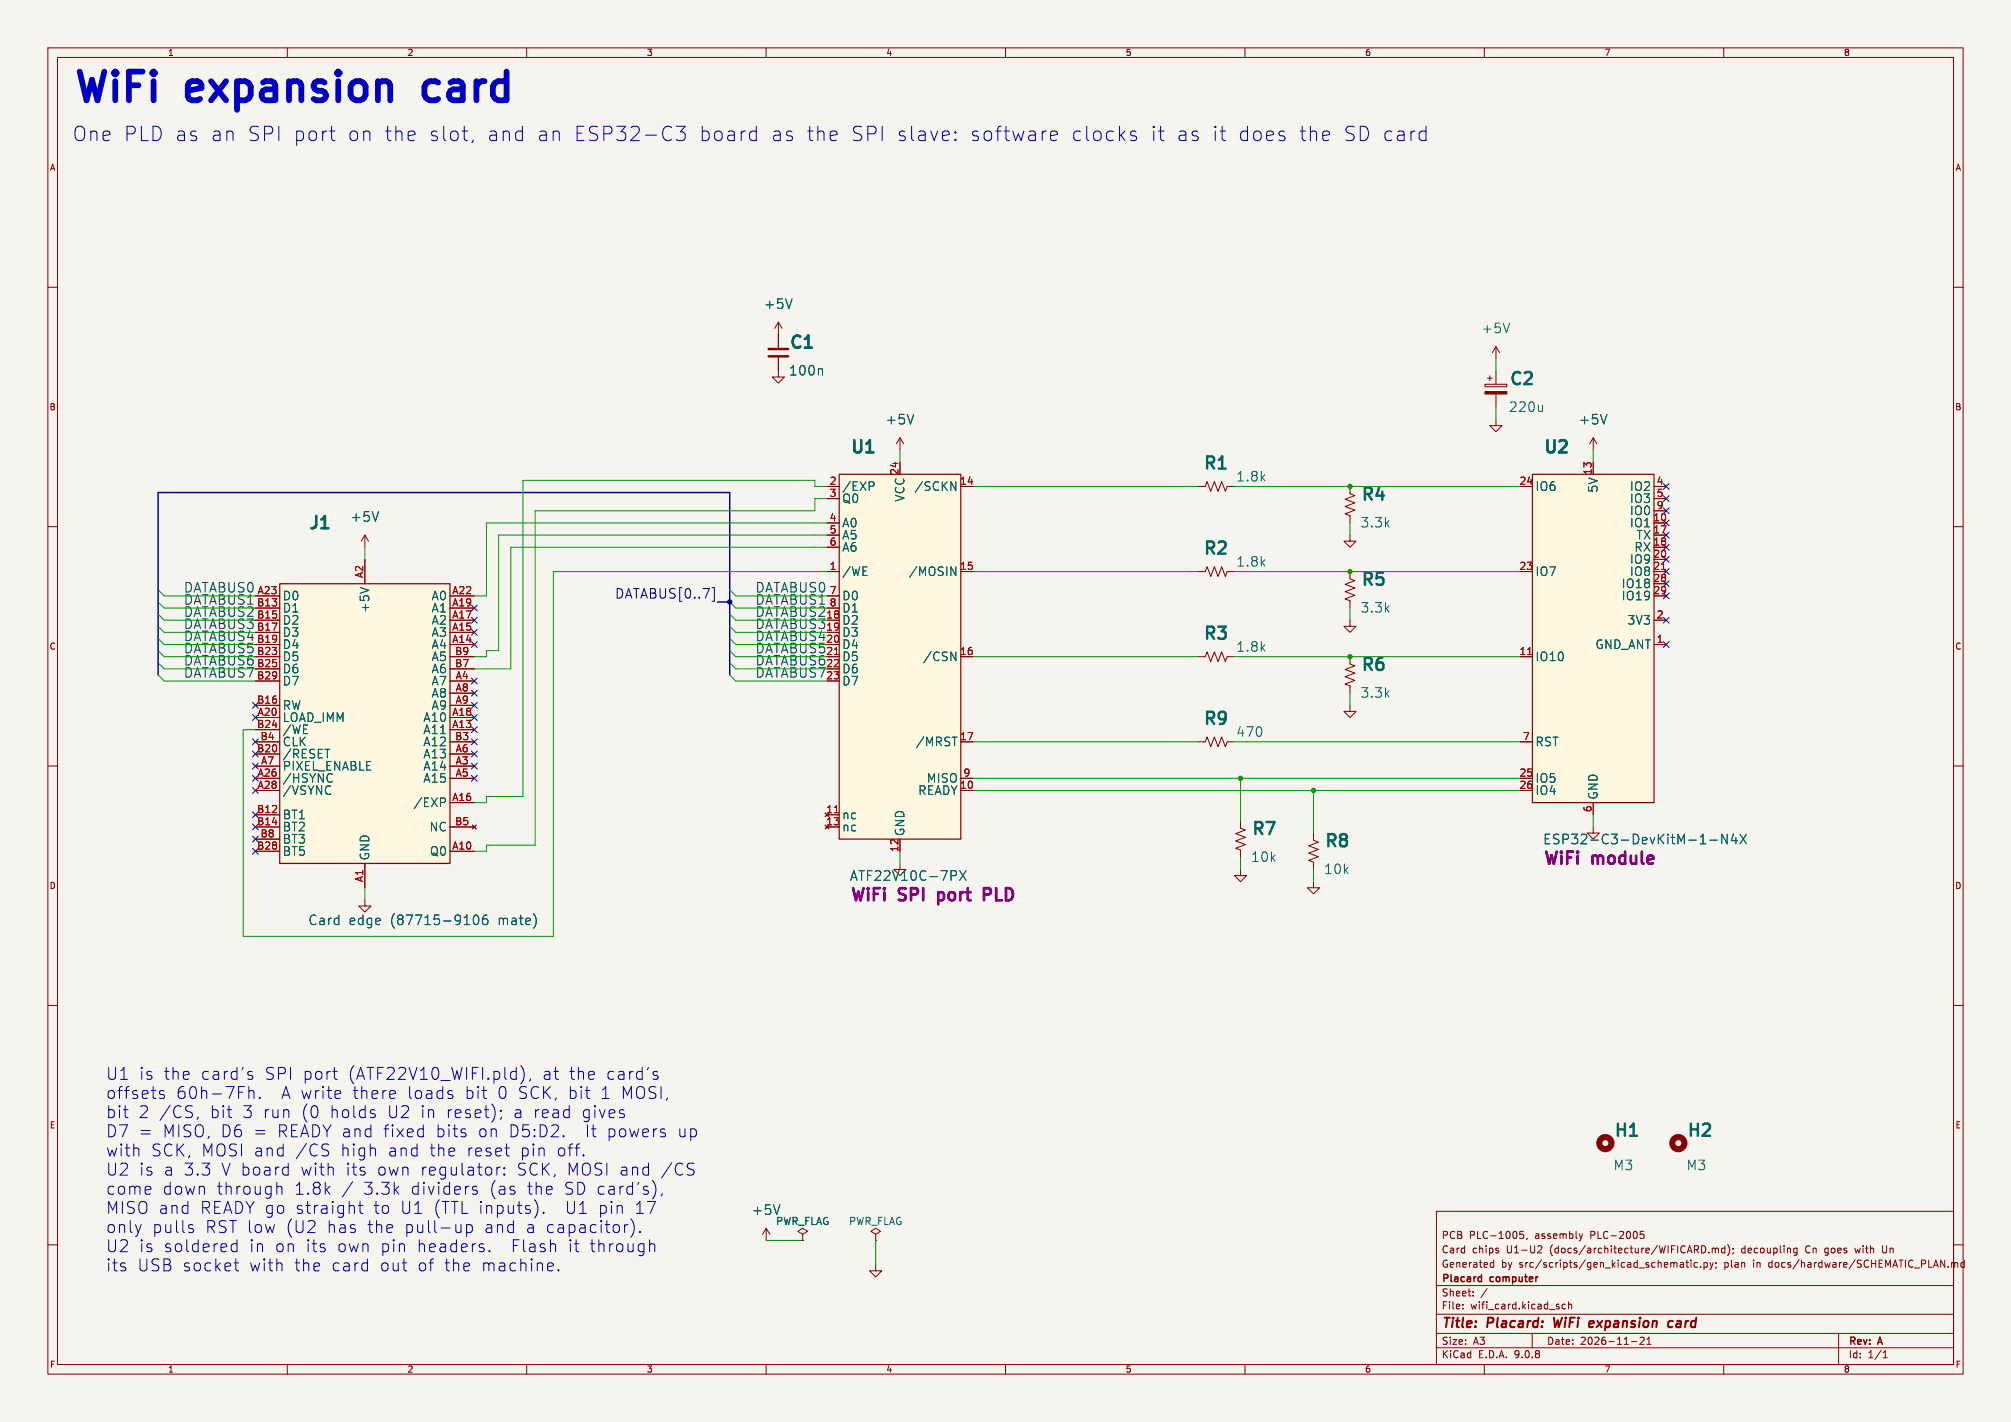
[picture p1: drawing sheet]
<svg xmlns="http://www.w3.org/2000/svg" width="420mm" height="297mm" viewBox="0 0 420 297" stroke-linecap="round" stroke-linejoin="round" font-family="sans-serif">
<path d="M0 0h420v297h-420z" fill="#f5f4ef" stroke="#f5f4ef" stroke-width=".21"/>
<g fill="none" stroke="#840000" stroke-width=".21">
<path d="M10 10h400v277h-400zM12 12h396v273h-396zM60 10v2M110 10v2M160 10v2M210 10v2M260 10v2M310 10v2M360 10v2M10 60h2M162.6 77.5v1.2h1.2l-1.2 1.3-1.3-1.3h1.3M310.6 79h1.1"/>
<path d="M311.1 78.5v1M312.4 77.5v2.8M408 60h2M188 91.4l-.8 1.3M188 91.4l.7 1.3M188 91.4v2.6M310.1 80.3h4.6v.5h-4.6zM312.4 82.3v2.8M10 110h2M76.2 111.8l-.8 1.2M76.2 111.8l.8 1.2M76.2 111.8v2.5"/>
<path d="M250.2 119.4h1.5l.4-1 .8 2 .7-2 .8 2 .7-2 .8 2 .4-1h1.5M250.2 101.6h1.5l.4-1 .8 2 .7-2 .8 2 .7-2 .8 2 .4-1h1.5M281.9 101.6v1.5l1.1 .4-2.1 .8 2.1 .7-2.1 .8 2.1 .8-2.1 .7 1 .4v1.5M281.9 119.4v1.5l1.1 .4-2.1 .7 2.1 .8-2.1 .8 2.1 .7-2.1 .8 1 .4v1.5M408 110h2M10 160h2M250.2 154.9h1.5l.4-1 .8 2.1 .7-2.1 .8 2.1 .7-2.1 .8 2.1 .4-1.1h1.5M408 160h2M76.2 188v1.2h1.3l-1.3 1.3-1.3-1.3h1.3M10 210h2M408 210h2M300 253h108v32h-108z"/>
<path d="M318.2 257.2h-.8v.7l.2-.1h.5l.1 .2v.5l-.3 .2-.5-.2M318.9 258.6l-.1 .3M329.8 257.7l.4 1M330.2 258.7l-.2 .3M330.5 257.7l-.3 1M343.3 257.2h-.7l-.1 .7 .2-.1h.5l.2 .2-.1 .5-.2 .2-.6-.2M360.8 260a1.72 1.72 0 0 1 0 2.3M10 260h2M300 278.5h108M300 274.5h108M300 268.5h108M305.5 273.2v.2"/>
<path d="M305.5 272.5v.1M307.7 270.5v.2M307.7 269.8v.1M310.6 269.1l-1.3 1.9M311.4 264.6h.5M311.4 263.8h.5M311.9 263.2v1.5M312.9 261.3v.3M320 278.5v3M321.2 260.3l.5-.1 .3 .4-.9 1.1h.9M326.9 272.5l-.4-.1-.3 .3 .2 .6h.5M327.6 272.5l.2-.1 .4 .1v.9"/>
<path d="M327.6 271.9v1.5M343.3 279.4v.5l-.9 .9h1M343.9 279.7l.5-.4v1.5M351.1 263.7h.3l.2 .2v.8M351.6 264.6l-.5 .1M351.6 264l-.5 .1M352.1 263.7h.6M352.3 263.2v1.3l.4 .2M353.2 263.2v.1M353.2 263.7v1M354.5 263.8l-.4-.1-.3 .3 .1 .6h.6M355.2 264.5v.2"/>
<path d="M355.9 263.8l.4-.1 .3 .3-.2 .6h-.5M355.9 263.7v1.5M356.9 261.5v.2M357.1 263.7l.3 1M357.4 264.7l-.3 .5M357.6 260.8l.4-.1 .2 .2M357.6 260.7v1M357.8 263.7l-.4 1M358.2 260.9l.2-.2 .4 .1 .1 .9M358.2 260.9v.8M358.4 263.8v.1M358.4 264.6l-.1 .3"/>
<path d="M360.2 260.8l-.4-.1-.3 .3 .2 .6h.5M360.2 260.2v1.5M361.9 260.8v.1M362 261.6l-.1 .3M374.7 261.5l.2 .2 .4-.1M375.3 260.8l-.4-.1-.2 .1M375.3 260.7v1.2l-.3 .3-.3-.1M384 278.5v6.5M387.4 260.7l.3 1M393.2 260.2v1.2l.2 .3M407.6 263.8l.4-.1 .2 .2M407.6 263.7v1"/>
<path d="M408 260h2M408.2 263.9l.2-.2 .4 .1 .1 .9M408.2 263.9v.8M410.2 263.8l-.4-.1-.3 .3 .2 .6h.5M410.2 263.2v1.5M60 285v2M110 285v2M160 285v2M210 285v2M260 285v2M300 281.5h108M310 285v2"/>
<path d="M340.7 280.2h1.2M343.9 280.8h.9M360 285v2M393.3 283.6h.9M393.3 282.5l.4-.4v1.5"/>
</g>
<path d="M324.5 275.2l.3 2 .5-1.4M332.3 275.9l.5 .1M332.7 277.1l-.6 .1M332.9 276.3l-1 .2M349.4 276a.66 .66 0 0 0-1 .3l-.1 .5 .2 .3h.8M350.2 276.5l-.1 .6" fill="none" stroke="#840000" stroke-width=".4"/>
<path d="M309 266.7l.4 .1M309.4 266.2v1.5M309.4 267.6l-.4 .1" fill="none" stroke="#840000" stroke-width=".3"/>
<path d="M310.1 81.8h4.6v.5h-4.6z" fill="#840000" stroke="#840000" stroke-width=".21"/>
<path d="M322.1 84.6v1.3M322.1 85.7l-.1 .1" fill="none" stroke="#006464" stroke-width=".21"/>
<g fill="none" stroke="#840000" stroke-width="1.3">
<circle cx="335.3" cy="238.8" r="1.27"/>
<circle cx="350.5" cy="238.8" r="1.27"/>
</g>
<path d="M58.4 121.9h35.6v58.4h-35.6z" fill="#fff8e1"/>
<path d="M58.4 121.9h35.6v58.4h-35.6z" fill="none" stroke="#840000" stroke-width=".25"/>
<g fill="none" stroke="#840000" stroke-width=".21">
<path d="M162.6 67.3v5.3M162.6 74.7v2.8M162.6 67.3l-.8 1.3M162.6 67.3l.7 1.3M312.4 72.4l-.7 1.3M312.4 72.4l.8 1.3M312.4 72.4v2.5M312.4 87.6v1.3h1.3l-1.3 1.3-1.3-1.3h1.3M332.7 91.4l-.7 1.3M332.7 91.4l.8 1.3M332.7 91.4v2.6M76.2 116.8v5.1"/>
<path d="M53.3 124.5h5.1M53.3 127h5.1M53.3 129.5h5.1M53.3 132.1h5.1M53.3 134.6h5.1M53.3 137.2h5.1M53.3 139.7h5.1M94 124.5h5.1M94 127h5.1M94 129.5h5.1M94 132.1h5.1M94 134.6h5.1"/>
<path d="M94 137.2h5.1M94 139.7h5.1M250.2 137.2h1.5l.4-1.1 .8 2.1 .7-2.1 .8 2.1 .7-2.1 .8 2.1 .4-1h1.5M53.3 142.2h5.1M53.3 147.3h5.1M53.3 149.9h5.1M53.3 152.4h5.1M53.3 154.9h5.1M53.3 157.5h5.1M94 142.2h5.1M94 147.3h5.1M94 149.9h5.1"/>
<path d="M94 152.4h5.1M94 154.9h5.1M94 157.5h5.1M94 144.8h5.1M53.3 160h5.1M53.3 162.6h5.1M53.3 165.1h5.1M53.3 170.2h5.1M53.3 172.7h5.1M53.3 175.3h5.1M53.3 177.8h5.1M94 160h5.1"/>
<path d="M94 162.6h5.1M94 172.7h5.1M94 177.8h5.1M94 167.6h5.1M98.7 172.3l.7 .8M99.4 172.3l-.7 .8M76.2 180.3v5.1M188 180.3v1.3h1.2l-1.2 1.3-1.3-1.3h1.3"/>
</g>
<path d="M171.7 77.1l.1 1.2M67.9 156.5h1M69.1 165.8h-.1M69.4 163.2l-.3 .2M92.7 166.7l.3 .3-.1 .4-.2 .2M96.9 193.1h1.2M99.1 191.2l.4-.1a1.25 1.25 0 0 1 0 2h-.2a1.33 1.33 0 0 1-.2-1.9zM101.7 191.1a.79 .79 0 0 0-.9 .9v.7l.1 .3 .6 .1 .3-.2 .1-.6-.2-.3-.6-.1-.3 .4M111.8 191.4l.2 .8-.2 1.1" fill="none" stroke="#006464" stroke-width=".21"/>
<path d="M160.5 72.9h4.1M160.5 74.4h4.1" fill="none" stroke="#840000" stroke-width=".51"/>
<path d="M175.3 99.1h25.4v76.2h-25.4z" fill="#fff8e1"/>
<path d="M175.3 99.1h25.4v76.2h-25.4z" fill="none" stroke="#840000" stroke-width=".25"/>
<path d="M172.7 101.6h2.6M172.7 104.1h2.6M172.7 109.2h2.6M172.7 111.8h2.6M172.7 114.3h2.6M172.7 119.4h2.6M172.7 124.5h2.6M172.7 127h2.6M172.7 137.2h2.6M172.7 170.2h2.6M200.7 162.6h2.5" fill="none" stroke="#840000" stroke-width=".21"/>
<path d="M182.2 100.6l.4 .4-.1 .4-.3 .2M198.6 100.6l1 1.8v-1.8M198.6 118.4l1 1.8v-1.8M198.6 136.2l1 1.8v-1.8M198.9 154h1M200.4 181.9l1.4 2M201.8 181.9l-1.4 2" fill="none" stroke="#006464" stroke-width=".21"/>
<path d="M174.3 136.7h.8M174.3 169.7h.8" fill="none" stroke="#a90000" stroke-width=".21"/>
<path d="M205.5 186.8h1M206.5 185.5h-1v2.5" fill="none" stroke="#840084" stroke-width=".51"/>
<path d="M320 99.1h25.4v68.5h-25.4z" fill="#fff8e1"/>
<path d="M320 99.1h25.4v68.5h-25.4z" fill="none" stroke="#840000" stroke-width=".25"/>
<g fill="none" stroke="#840000" stroke-width=".21">
<path d="M162.6 69.9v2.7M162.6 74.7v2.8M76.2 116.8v5.1M172.7 101.6h2.6M172.7 104.1h2.6M172.7 119.4h2.6M172.7 109.2h2.6M172.7 111.8h2.6M172.7 114.3h2.6M281.9 111.8v1.2h1.3l-1.3 1.3-1.2-1.3h1.2M345.4 101.6h2.6M345.4 104.1h2.6"/>
<path d="M345.4 106.7h2.6M345.4 119.4h2.6M53.3 137.2h5.1M53.3 129.5h5.1M53.3 134.6h5.1M53.3 124.5h5.1M53.3 127h5.1M53.3 132.1h5.1M53.3 139.7h5.1M94 137.2h5.1M94 129.5h5.1M94 134.6h5.1"/>
<path d="M94 124.5h5.1M94 127h5.1M94 132.1h5.1M94 139.7h5.1M172.7 137.2h2.6M172.7 124.5h2.6M172.7 127h2.6M281.9 129.5v1.3h1.3l-1.3 1.3-1.2-1.3h1.2M281.9 137.2v1.5l1.1 .4-2.1 .7 2.1 .8-2.1 .8 2.1 .7-2.1 .8 1 .4v1.5M317.5 137.2h2.5M345.4 129.5h2.6M345.4 134.6h2.6"/>
<path d="M53.3 154.9h5.1M53.3 142.2h5.1M53.3 147.3h5.1M53.3 149.9h5.1M53.3 152.4h5.1M53.3 157.5h5.1M94 154.9h5.1M94 142.2h5.1M94 147.3h5.1M94 149.9h5.1M94 152.4h5.1M94 157.5h5.1"/>
<path d="M94 144.8h5.1M281.9 147.3v1.3h1.3l-1.3 1.3-1.2-1.3h1.2M317.5 154.9h2.5M53.3 160h5.1M53.3 162.6h5.1M53.3 165.1h5.1M53.3 170.2h5.1M53.3 172.7h5.1M53.3 175.3h5.1M53.3 177.8h5.1M94 160h5.1M94 162.6h5.1"/>
<path d="M94 172.7h5.1M94 177.8h5.1M94 167.6h5.1M98.7 172.3l.7 .8M99.4 172.3l-.7 .8M172.7 170.2h2.6M200.7 162.6h2.5M259.1 171.5v1.5l1 .4-2 .7 2 .8-2 .7 2 .8-2 .8 1 .3v1.6M274.3 174v1.5l1 .4-2 .8 2 .7-2 .8 2 .7-2 .8 1 .4v1.5M332.7 172.7v1.3h1.3l-1.3 1.3-1.2-1.3h1.2M332.7 167.6v2.6M76.2 180.3v5.1"/>
<path d="M259.1 181.6v1.3h1.2l-1.2 1.3-1.3-1.3h1.3M274.3 184.2v1.2h1.3l-1.3 1.3-1.3-1.3h1.3M160 256.5l-.7 1.3M160 256.5l.8 1.3M160 256.5v2.6M167.6 257.8l1.1-.6-1.1-.7-1 .7 1 .6v1.3M167.6 259.1h.1M182.9 257.8l1-.6-1-.7-1 .7 1 .6v1.3M182.9 259.1h.1M182.9 264.2v1.2h1.2l-1.2 1.3-1.3-1.3h1.3"/>
</g>
<path d="M347 118.9h.9M174.3 136.7h.8M319.1 136.7h.8M174.3 169.7h.8" fill="none" stroke="#a90000" stroke-width=".21"/>
<g fill="none" stroke="#006464" stroke-width=".21">
<path d="M171.7 77.1l.1 1.2M182.2 100.6l.4 .4-.1 .4-.3 .2M198.6 100.6l1 1.8v-1.8M198.6 118.4l1 1.8v-1.8M198.6 136.2l1 1.8v-1.8M67.9 156.5h1M198.9 154h1M69.1 165.8h-.1M69.4 163.2l-.3 .2M92.7 166.7l.3 .3-.1 .4-.2 .2M357.1 175.5h1.5M360.7 174.2v2l-1.1-2v2"/>
<path d="M362.1 174.1l-.5 1.5h1.2M362.5 174.9v1.3M363.4 174.2l1.3 2M364.7 174.2l-1.3 2M96.9 193.1h1.2M99.1 191.2l.4-.1a1.25 1.25 0 0 1 0 2h-.2a1.33 1.33 0 0 1-.2-1.9zM101.7 191.1a.79 .79 0 0 0-.9 .9v.7l.1 .3 .6 .1 .3-.2 .1-.6-.2-.3-.6-.1-.3 .4M111.8 191.4l.2 .8-.2 1.1M200.4 181.9l1.4 2M201.8 181.9l-1.4 2"/>
</g>
<g fill="none" stroke="#000084" stroke-width=".21">
<path d="M347.4 118.8l1.2 1.2M347.4 113.7l1.2 1.2M347.4 111.2l1.2 1.2M347.4 108.6l1.2 1.2M347.4 106.1l1.2 1.2M347.4 103.5l1.2 1.2M347.4 101l1.2 1.2M347.4 116.2l1.2 1.2M348.6 118.8l-1.2 1.2M348.6 113.7l-1.2 1.2M348.6 111.2l-1.2 1.2M348.6 108.6l-1.2 1.2"/>
<path d="M348.6 106.1l-1.2 1.2M348.6 103.5l-1.2 1.2M348.6 101l-1.2 1.2M348.6 116.2l-1.2 1.2M98.5 134l1.2 1.2M98.5 131.5l1.2 1.2M98.5 126.4l1.2 1.2M98.5 128.9l1.2 1.2M99.7 134l-1.2 1.2M99.7 131.5l-1.2 1.2M99.7 126.4l-1.2 1.2M99.7 128.9l-1.2 1.2"/>
<path d="M148.7 122.7h.5v2.9h-.5M347.4 134l1.2 1.2M347.4 128.9l1.2 1.2M347.4 123.9l1.2 1.2M347.4 121.3l1.2 1.2M348.6 134l-1.2 1.2M348.6 128.9l-1.2 1.2M348.6 123.9l-1.2 1.2M348.6 121.3l-1.2 1.2M52.7 159.4l1.2 1.2M52.7 146.7l1.2 1.2M52.7 149.3l1.2 1.2"/>
<path d="M52.7 156.9l1.2 1.2M52.7 154.3l1.2 1.2M53.9 159.4l-1.2 1.2M53.9 146.7l-1.2 1.2M53.9 149.3l-1.2 1.2M53.9 156.9l-1.2 1.2M53.9 154.3l-1.2 1.2M98.5 154.3l1.2 1.2M98.5 149.3l1.2 1.2M98.5 151.8l1.2 1.2M98.5 159.4l1.2 1.2M98.5 156.9l1.2 1.2"/>
<path d="M98.5 146.7l1.2 1.2M98.5 141.6l1.2 1.2M98.5 144.2l1.2 1.2M99.7 154.3l-1.2 1.2M99.7 149.3l-1.2 1.2M99.7 151.8l-1.2 1.2M99.7 159.4l-1.2 1.2M99.7 156.9l-1.2 1.2M99.7 146.7l-1.2 1.2M99.7 141.6l-1.2 1.2M99.7 144.2l-1.2 1.2M52.7 162l1.2 1.2"/>
<path d="M52.7 164.5l1.2 1.2M52.7 177.2l1.2 1.2M52.7 174.7l1.2 1.2M52.7 172.1l1.2 1.2M52.7 169.6l1.2 1.2M53.9 162l-1.2 1.2M53.9 164.5l-1.2 1.2M53.9 177.2l-1.2 1.2M53.9 172.1l-1.2 1.2M53.9 174.7l-1.2 1.2M53.9 169.6l-1.2 1.2M98.5 162l1.2 1.2"/>
<path d="M99.7 162l-1.2 1.2"/>
</g>
<path d="M149.9 125.7h2.5M33 141v-38.1h119.4v38.1" fill="none" stroke="#000084" stroke-width=".3"/>
<g fill="none" stroke="#009600" stroke-width=".21">
<path d="M312.4 74.9v2.6M188 94v2.5M312.4 85.1v2.5M332.7 94v2.5M76.2 114.3v2.5M172.7 111.8h-68.6v24.1h-2.5v1.3h-2.5M172.7 109.2h-71.1v15.3h-2.5M172.7 114.3h-66v25.4h-7.6M172.7 101.6h-2.5v-1.3h-61v66.1h-7.6v1.2h-2.5M172.7 119.4h-57.1v76.2h-64.8v-43.2h2.5M172.7 104.1h-2.5v2.6h-58.4v69.8h-10.2v1.3h-2.5M203.2 101.6h47"/>
<path d="M203.2 119.4h47M257.8 101.6h59.7M257.8 119.4h59.7M281.9 109.2v2.6M33 125.7l1.3 1.3h19M33 135.9l1.3 1.3h19M33 123.2l1.3 1.3h19M33 138.4l1.3 1.3h19M33 133.4l1.3 1.2h19M33 130.8l1.3 1.3h19M33 128.3l1.3 1.2h19M152.4 125.7l1.3 1.3h19"/>
<path d="M152.4 135.9l1.3 1.3h19M152.4 123.2l1.3 1.3h19M152.4 138.4l1.3 1.3h19M152.4 133.4l1.3 1.2h19M152.4 130.8l1.3 1.3h19M152.4 128.3l1.3 1.2h19M203.2 137.2h47M257.8 137.2h59.7M281.9 127v2.5M33 141l1.3 1.2h19M152.4 141l1.3 1.2h19M203.2 154.9h47"/>
<path d="M260.3 154.9h57.2M281.9 144.8v2.5M188 177.8v2.5M203.2 165.1h114.3M203.2 162.6h114.3M259.1 162.6v8.9M259.1 179.1v2.5M274.3 165.1v8.9M332.7 170.2v2.5M76.2 185.4v2.6M274.3 181.6v2.6M160 259.1h7.6"/>
<path d="M182.9 259.1v5.1"/>
</g>
<g fill="none" stroke="#0000c2" stroke-width=".21">
<path d="M68.8 27.4h1.2M69.2 26.4v2.5l.2 .3 .6 .2M86.2 27.4l.3 .1 .2 .6-1.5 .3M86.5 29.2l-.3 .2M96.5 27.4h1.2M97 28.9l.1 .3 .6 .2M98.8 29.2l-.3 .6M108.2 27.4l.9 .1M109.1 29.2l-.9 .2M109.1 26.4v3M116.4 27.4l.4 .4v1.6M139 26.5a1.05 1.05 0 0 1 1.2 .2"/>
<path d="M140.2 29.1a1.05 1.05 0 0 1-1.2 .1M141.2 29.1l.5 .3h.8l.5-.3M141.2 26.4h1.9l-1 1.1h.4l.5 .3M158 27.5l-.9-.1-.6 .5v.9l.3 .4 .3 .2 .9-.2M173.4 28.9l.4 .5h.6M174.4 27.4h-.6l-.4 .4M174.8 28.1l-1.4 .3M196.8 27.8l.4-.4h.6l.4 .4v.3l-1.4 .3M196.8 28.9l.4 .5 .9-.2M217.7 27.4v2M218.5 27.4a.77 .77 0 0 0-.8 .5M219.8 27.4l-.4 .4v1.1l.4 .5"/>
<path d="M220.8 28.1l-1.4 .3M234.1 28.2l.9 1.2M235 27.4l-1.2 1.1M237.2 27.5l-.7-.1-.4 .4 .1 .4 1 .3 .2 .3-.2 .4-.2 .2-.9-.2M241 26.4v.3M241 27.4v2M241 26.4l-.2 .1 .2 .2M241 26.4l.1 .1-.1 .2M253.8 26.4v.3M253.8 27.4v2M253.8 26.4l-.1 .1 .1 .2M253.8 26.4l.2 .1-.2 .2"/>
<path d="M265.5 27.4l.3 .1 .2 .6-1.5 .3M265.8 29.2l-.3 .2M294.7 27.4v2M295.5 27.4a.77 .77 0 0 0-.8 .5M297.8 27.5l-.8-.1-.6 .5v.9l.3 .4 .3 .2 .8-.2M297.8 26.4v3M33.3 228.2l.1 .3 .8 .2 .2 .3-.2 .3-.2 .1-.7-.1M34.2 227.9l-.6-.1-.3 .3M41.4 233.3l-.3 .5M47.5 231.8h.9M48.2 233.4h.2M51.9 224.5l.8 .2 .1 .4-.3 .3-.8-.1"/>
<path d="M51.9 223.9l.2-.1 .6 .1M52 228a.62 .62 0 0 1 1.1 .1v1.3M52 226.9v2.5M54.2 229.2l.2 .1-.2 .1M54.2 229.2l-.1 .1 .1 .1M54.2 229.2v.2M68.3 238.9l.3 .2M69.5 223.8h.9M70 225.3l.4 .1M70.8 227.8l.2 .1 .1 .5-1.1 .2M71 229.3l-.2 .1M77.7 231.8l.6 .1"/>
<path d="M77.7 232.6l.6 .1 .1 .4-.3 .3h-.5M78.1 239.8l.3 .3v1.3M82.2 227.8l.3 .1 .1 .5-1.2 .2M82.5 229.3l-.3 .1M87.7 235.8l.7 .1M88.4 234.9v2.5M88.4 237.3l-.7 .1M93.9 228.6l.6 .1 .1 .4-.4 .3h-.4M93.9 227.8l.6 .1M96.6 236.6l.6 .1 .1 .4-.3 .3h-.5M96.6 235.8l.6 .1M100.7 227.8h.9"/>
<path d="M101.4 229.4h.2M103.3 231.7l.1 .5-.1 1.1M104.6 231.9l.1 .1-.1 .1M104.6 231.9l-.1 .1 .1 .1M104.6 231.9v.2M104.7 233.3l-.2 .5M105.4 239.8h1M105.8 238.9v2.2l.1 .2 .5 .1M108.8 222.6a2.9 2.9 0 0 1 .1 3.7M110.8 225.3l-.2 .5M117.7 237.2l.1 .1-.1 .1M117.7 237.2l-.1 .1 .1 .1"/>
<path d="M117.7 237.2v.2M118.2 231.8l.7 .1M118.9 233.3l-.7 .1M118.9 230.9v2.5M122.2 227.8h1M122.7 229.3l.5 .1M129.7 231.8l.6 .1M129.7 232.6l.6 .1 .1 .4-.3 .3h-.5M137.3 223.9l-.6-.1-.3 .3 .1 .4 .8 .2 .2 .3-.2 .3-.2 .1-.7-.1M138.1 236.5l.8 .2 .1 .3-.1 .3-.7 .1M138.1 235.9l.2-.1 .6 .1M39.7 256.6l.6 .1 .1 .4-.3 .3h-.5"/>
<path d="M39.7 255.8l.6 .1M49.5 258.9v2.5M49.5 259.9l-.7-.1-.5 .4M57.8 246.9v2.5M57.8 248a.62 .62 0 0 1 1.1 .1v1.3M59.5 243.8l.7 .1M60.2 242.9v2.5M60.2 245.3l-.7 .1M68.2 240.2a.61 .61 0 0 1 .5 .6 .61 .61 0 0 1-.5 .6M69.5 243.9l.1 1.5M73.6 246.8l-2.1 3.2M73.9 251.9l.1 1.5"/>
<path d="M74.8 251.8h1M75.2 250.9v2.2l.1 .2 .5 .1M82.6 248.5l.7 .9M83.3 247.8l-1 .9M96.3 257.2a.68 .68 0 0 1-1 .1M96.3 255.8v1.6M97.5 255.9l.7-.1 .4 .4v.8l-.2 .3-.2 .1-.7-.1M97.5 255.8v2.5M99.6 247.9l-.6-.1-.4 .3 .2 .4 .8 .2 .1 .3-.1 .3-.2 .1-.8-.1M100.8 259.8l.2 .1M103.8 243.8v1.6M104.5 243.8a.64 .64 0 0 0-.7 .4"/>
<path d="M105.3 245.2l.1 .1-.1 .1M105.3 245.2l-.1 .1 .1 .1M105.3 243.9v.2M105.3 245.2v.2M105.3 243.9l.1 .1-.1 .1M105.3 243.9l-.1 .1 .1 .1M111.7 250.7a2.94 2.94 0 0 1 0 3.6M113.5 253.2l.1 .1-.1 .1M113.5 253.2l-.1 .1 .1 .1M113.5 253.2v.2M115.3 259.8h.4l.3 .3v1.3M120 259.8h.9"/>
<path d="M121.9 241.2l.1 .1-.1 .1M121.9 241.2l-.2 .1 .2 .1M121.9 241.2v.2M129.8 251.9l.2 1.5M131.1 255.8a.64 .64 0 0 0-.7 .4M131.9 254.7a2.94 2.94 0 0 1 0 3.6M133.6 257.2l.2 .1-.2 .1M133.6 257.2l-.1 .1 .1 .1M133.6 257.2v.2M135.2 250.9h1.7l-1.1 2.5M135.7 258.9v2.5M136.4 246.7a2.94 2.94 0 0 1 0 3.6"/>
<path d="M138.3 249.3l-.2 .5M144 244.1a.91 .91 0 0 1 1 .6 .64 .64 0 0 1-.5 .7h-.6M144 242.9l1 .2M48.3 261l.5 .4 .7-.1M48.9 263.8h.9M49.2 262.9v2.2l.2 .2 .4 .1M76.5 263.8l.2 .1M76.7 262.9v2.5M76.7 265.3l-.2 .1M84 263.8h1M84.7 265.4h.3M100.8 260.6l.3 .4-.1 .3-.2 .1"/>
<path d="M102.2 261.2l.1 .1-.1 .1M102.2 261.2l-.1 .1 .1 .1M102.2 261.2v.2M114.7 263.8l.7 .1 .2 .5-1.2 .2M115.4 265.3l-.7 .1M116.6 265.2l.1 .1-.1 .1M116.6 265.2l-.1 .1 .1 .1M116.6 265.2v.2M120.7 261.4h.2M135.7 260a.62 .62 0 0 1 1 .1v1.3"/>
</g>
<path d="M88.9 17.5l-.3 .6v1.7l.3 .6" fill="none" stroke="#0000c2" stroke-width="1.2"/>
<path d="M205.5 186.8h1M206.5 185.5h-1v2.5" fill="none" stroke="#840084" stroke-width=".51"/>
<circle cx="152.4" cy="125.7" r=".46" fill="#000084" stroke="#000084" stroke-width=".21"/>
<g fill="#009600" stroke="#009600" stroke-width=".21">
<circle cx="259.1" cy="162.6" r=".46"/>
<circle cx="281.9" cy="101.6" r=".46"/>
<circle cx="281.9" cy="119.4" r=".46"/>
<circle cx="281.9" cy="137.2" r=".46"/>
<circle cx="274.3" cy="165.1" r=".46"/>
</g>
<g font-size="8.4" fill="#0000c2">
<text x="15" y="21.8">WiFi</text>
<text x="39.7" y="21.8">expansion</text>
<text x="91.5" y="21.8">card</text>
</g>
<g font-size="4.2" fill="#0000c2">
<text x="15" y="29.8">One PLD as an</text>
<text x="51" y="29.8">SPI port</text>
<text x="71.6" y="29.8">on</text>
<text x="79.1" y="29.8">the</text>
<text x="88.3" y="29.8">slot,</text>
<text x="100.3" y="29.8">and</text>
<text x="110.6" y="29.8">an</text>
<text x="118.1" y="29.8">ESP32-C3</text>
<text x="144.1" y="29.8">board</text>
<text x="159" y="29.8">as the</text>
<text x="175.4" y="29.8">SPI slave:</text>
<text x="200" y="29.8">software</text>
<text x="221" y="29.8">clocks</text>
<text x="242.7" y="29.8">as it</text>
<text x="255.3" y="29.8">does</text>
<text x="267.9" y="29.8">the</text>
<text x="277" y="29.8">SD card</text>
</g>
<g font-size="3.5" fill="#006464">
<text x="164.6" y="73.5">C1</text>
<text x="314.9" y="81.1">C2</text>
<text x="177.3" y="95.4">U1</text>
<text x="322.1" y="95.4">U2</text>
<text x="251" y="98.7">R1</text>
<text x="283.9" y="105.3">R4</text>
<text x="64.2" y="111.2">J1</text>
<text x="251" y="116.5">R2</text>
<text x="283.9" y="123">R5</text>
<text x="251" y="134.3">R3</text>
<text x="283.9" y="140.8">R6</text>
<text x="251" y="152.1">R9</text>
<text x="261.1" y="175.1">R7</text>
<text x="276.3" y="177.6">R8</text>
<text x="336.8" y="238.1">H1</text>
<text x="352" y="238.1">H2</text>
</g>
<g font-size="3.5" fill="#840084">
<text x="322.1" y="181.3">WiFi</text>
<text x="332.5" y="181.3">module</text>
<text x="177.3" y="188.9">WiFi</text>
<text x="187.7" y="188.9">SPI</text>
<text x="196.9" y="188.9">port</text>
<text x="207.4" y="188.9">PLD</text>
</g>
<g font-size="3.5" fill="#0000c2">
<text x="22" y="225.8">U1 is</text>
<text x="33.9" y="225.8">the</text>
<text x="41.6" y="225.8">card's</text>
<text x="54.9" y="225.8">SPI port</text>
<text x="72.2" y="225.8">(ATF22V10_WIFI.pld),</text>
<text x="112.8" y="225.8">at</text>
<text x="118.3" y="225.8">the</text>
<text x="126" y="225.8">card's</text>
<text x="22" y="233.7">bit</text>
<text x="22" y="229.7">offsets</text>
<text x="28.7" y="233.7">2 /CS,</text>
<text x="36.6" y="229.7">60h-7Fh.</text>
<text x="43.5" y="233.7">bit</text>
<text x="50.3" y="233.7">3 run</text>
<text x="58.4" y="229.7">A write</text>
<text x="62.5" y="233.7">(0</text>
<text x="68.4" y="233.7">holds</text>
<text x="73.2" y="229.7">there</text>
<text x="80.3" y="233.7">U2 in</text>
<text x="84.6" y="229.7">loads</text>
<text x="92.5" y="233.7">reset);</text>
<text x="96.6" y="229.7">bit</text>
<text x="103.3" y="229.7">0 SCK, bit</text>
<text x="106.5" y="233.7">a read</text>
<text x="120.7" y="233.7">gives</text>
<text x="124.7" y="229.7">1 MOSI,</text>
<text x="22" y="237.7">D7 =</text>
<text x="33.7" y="237.7">MISO, D6 =</text>
<text x="57.5" y="237.7">READY and</text>
<text x="79.6" y="237.7">fixed</text>
<text x="90.5" y="237.7">bits</text>
<text x="99.2" y="237.7">on</text>
<text x="105.6" y="237.7">D5:D2.</text>
<text x="121.5" y="237.7">It</text>
<text x="126" y="237.7">powers</text>
<text x="140.7" y="237.7">up</text>
<text x="22" y="241.7">with</text>
<text x="22" y="245.7">U2 is</text>
<text x="31.4" y="241.7">SCK, MOSI and</text>
<text x="33.9" y="245.7">a 3.3</text>
<text x="45.9" y="245.7">V board</text>
<text x="61.4" y="241.7">/CS</text>
<text x="62.3" y="245.7">with</text>
<text x="70.7" y="241.7">high</text>
<text x="71.7" y="245.7">its</text>
<text x="78.2" y="245.7">own</text>
<text x="80.6" y="241.7">and</text>
<text x="87.2" y="245.7">regulator:</text>
<text x="89.2" y="241.7">the</text>
<text x="96.9" y="241.7">reset</text>
<text x="107.3" y="245.7">SCK, MOSI and</text>
<text x="108" y="241.7">pin</text>
<text x="115.6" y="241.7">off.</text>
<text x="137.3" y="245.7">/CS</text>
<text x="22" y="249.8">come</text>
<text x="33.7" y="249.8">down</text>
<text x="45" y="249.8">through</text>
<text x="61.2" y="249.8">1.8k</text>
<text x="75.5" y="249.8">3.3k</text>
<text x="85.3" y="249.8">dividers</text>
<text x="101.7" y="249.8">(as</text>
<text x="109.5" y="249.8">the</text>
<text x="117.2" y="249.8">SD card's),</text>
<text x="22" y="253.7">MISO and</text>
<text x="22" y="257.7">only</text>
<text x="31.6" y="257.7">pulls</text>
<text x="41.6" y="253.7">READY go</text>
<text x="42.6" y="257.7">RST low</text>
<text x="59.3" y="257.7">(U2</text>
<text x="61.4" y="253.7">straight</text>
<text x="67.9" y="257.7">has</text>
<text x="76.3" y="257.7">the</text>
<text x="77.6" y="253.7">to</text>
<text x="83.2" y="253.7">U1 (TTL inputs).</text>
<text x="84" y="257.7">pull-up</text>
<text x="100.6" y="257.7">and</text>
<text x="109.2" y="257.7">a capacitor).</text>
<text x="117.4" y="253.7">U1 pin</text>
<text x="131.8" y="253.7">17</text>
<text x="22" y="261.7">U2 is</text>
<text x="33.9" y="261.7">soldered</text>
<text x="51.8" y="261.7">in</text>
<text x="57.1" y="261.7">on</text>
<text x="63.5" y="261.7">its</text>
<text x="70" y="261.7">own</text>
<text x="79" y="261.7">pin</text>
<text x="86.5" y="261.7">headers.</text>
<text x="106.1" y="261.7">Flash</text>
<text x="118" y="261.7">it</text>
<text x="122.4" y="261.7">through</text>
<text x="22" y="265.7">its</text>
<text x="28.5" y="265.7">USB socket</text>
<text x="51.8" y="265.7">with</text>
<text x="61.1" y="265.7">the</text>
<text x="68.8" y="265.7">card</text>
<text x="78.9" y="265.7">out</text>
<text x="86.7" y="265.7">of</text>
<text x="92.3" y="265.7">the</text>
<text x="99.9" y="265.7">machine.</text>
</g>
<g font-size="2.8" fill="#006464">
<text x="159.5" y="64.7">+5V</text>
<text x="309.3" y="69.8">+5V</text>
<text x="164.7" y="78.6">100n</text>
<text x="184.9" y="88.9">+5V</text>
<text x="315.1" y="86.2">220u</text>
<text x="329.7" y="88.9">+5V</text>
<text x="258.1" y="100.8">1.8k</text>
<text x="73.1" y="109.2">+5V</text>
<text x="284.1" y="110.4">3.3k</text>
<text x="258.1" y="118.5">1.8k</text>
<text x="284.1" y="128.2">3.3k</text>
<text x="258.1" y="136.3">1.8k</text>
<text x="284.1" y="145.9">3.3k</text>
<text x="322.2" y="176.5">ESP32-C3-DevKitM-1-N4X</text>
<text x="177.4" y="184.2">ATF22V10C-7PX</text>
<text x="261.2" y="180.2">10k</text>
<text x="276.5" y="182.8">10k</text>
<text x="64.3" y="193.4">Card</text>
<text x="72.8" y="193.4">edge</text>
<text x="81.4" y="193.4">(87715-9106</text>
<text x="103.9" y="193.4">mate)</text>
<text x="336.9" y="244.6">M3</text>
<text x="352.2" y="244.6">M3</text>
<text x="156.9" y="254">+5V</text>
</g>
<g font-size="2.8" fill="#0f0f0f">
<text x="38.4" y="123.9">DATABUS0</text>
<text x="157.8" y="123.9">DATABUS0</text>
<text x="38.4" y="126.4">DATABUS1</text>
<text x="38.4" y="129">DATABUS2</text>
<text x="38.4" y="131.5">DATABUS3</text>
<text x="157.8" y="126.4">DATABUS1</text>
<text x="157.8" y="131.5">DATABUS3</text>
<text x="157.8" y="129">DATABUS2</text>
<text x="38.4" y="134.1">DATABUS4</text>
<text x="38.4" y="136.6">DATABUS5</text>
<text x="157.8" y="136.6">DATABUS5</text>
<text x="157.8" y="134.1">DATABUS4</text>
<text x="38.4" y="139.2">DATABUS6</text>
<text x="38.4" y="141.7">DATABUS7</text>
<text x="157.8" y="141.7">DATABUS7</text>
<text x="157.8" y="139.2">DATABUS6</text>
</g>
<text font-size="2.8" fill="#000084" x="128.5" y="125.2">DATABUS[0..7]</text>
<text font-size="2.8" fill="#009600" x="258.1" y="154.1">470</text>
<g font-size="2.8" fill="#840000">
<text x="301" y="277.9">Title:</text>
<text x="310.6" y="277.9">Placard:</text>
<text x="325.4" y="277.9">WiFi</text>
<text x="333.6" y="277.9">expansion</text>
<text x="350.9" y="277.9">card</text>
</g>
<g font-size="2.5" fill="#006464">
<text x="175.8" y="102.7">/EXP</text>
<text x="175.8" y="105.3">Q0</text>
<text x="189.1" y="104.8" transform="rotate(-90 189.1 104.8)">VCC</text>
<text x="191" y="102.7">/SCKN</text>
<text x="320.5" y="102.7">IO6</text>
<text x="333.9" y="102.9" transform="rotate(-90 333.9 102.9)">5V</text>
<text x="340.4" y="102.7">IO2</text>
<text x="340.4" y="105.3">IO3</text>
<text x="340.4" y="107.8">IO0</text>
<text x="175.8" y="110.3">A0</text>
<text x="175.8" y="112.9">A5</text>
<text x="340.4" y="110.3">IO1</text>
<text x="341.7" y="112.9">TX</text>
<text x="175.8" y="115.4">A6</text>
<text x="340.4" y="118">IO9</text>
<text x="341.3" y="115.4">RX</text>
<text x="58.9" y="125.6">D0</text>
<text x="90.1" y="125.6">A0</text>
<text x="175.8" y="120.5">/WE</text>
<text x="175.8" y="125.6">D0</text>
<text x="189.8" y="120.5">/MOSIN</text>
<text x="320.5" y="120.5">IO7</text>
<text x="338.7" y="123">IO18</text>
<text x="338.7" y="125.6">IO19</text>
<text x="340.4" y="120.5">IO8</text>
<text x="58.9" y="128.1">D1</text>
<text x="58.9" y="130.7">D2</text>
<text x="77.3" y="128" transform="rotate(-90 77.3 128)">+5V</text>
<text x="90.1" y="128.1">A1</text>
<text x="90.1" y="130.7">A2</text>
<text x="175.8" y="128.1">D1</text>
<text x="175.8" y="130.7">D2</text>
<text x="339.9" y="130.7">3V3</text>
<text x="58.9" y="133.2">D3</text>
<text x="58.9" y="135.7">D4</text>
<text x="90.1" y="133.2">A3</text>
<text x="90.1" y="135.7">A4</text>
<text x="175.8" y="133.2">D3</text>
<text x="175.8" y="135.7">D4</text>
<text x="333.2" y="135.7">GND_ANT</text>
<text x="58.9" y="138.3">D5</text>
<text x="58.9" y="140.8">D6</text>
<text x="58.9" y="143.4">D7</text>
<text x="90.1" y="138.3">A5</text>
<text x="90.1" y="140.8">A6</text>
<text x="90.1" y="143.4">A7</text>
<text x="175.8" y="138.3">D5</text>
<text x="175.8" y="140.8">D6</text>
<text x="175.8" y="143.4">D7</text>
<text x="192.8" y="138.3">/CSN</text>
<text x="320.5" y="138.3">IO10</text>
<text x="58.9" y="148.4">RW</text>
<text x="90.1" y="145.9">A8</text>
<text x="90.1" y="148.4">A9</text>
<text x="58.9" y="151">LOAD_IMM</text>
<text x="58.9" y="153.5">/WE</text>
<text x="88.4" y="151">A10</text>
<text x="88.4" y="153.5">A11</text>
<text x="58.9" y="156.1">CLK</text>
<text x="58.9" y="158.6">/RESET</text>
<text x="58.9" y="161.1">PIXEL_ENABLE</text>
<text x="88.4" y="156.1">A12</text>
<text x="88.4" y="158.6">A13</text>
<text x="88.4" y="161.1">A14</text>
<text x="191.2" y="156.1">/MRST</text>
<text x="320.5" y="156.1">RST</text>
<text x="58.9" y="163.7">/HSYNC</text>
<text x="58.9" y="166.2">/VSYNC</text>
<text x="88.4" y="163.7">A15</text>
<text x="191.7" y="166.2">READY</text>
<text x="193.5" y="163.7">MISO</text>
<text x="320.5" y="163.7">IO5</text>
<text x="320.5" y="166.2">IO4</text>
<text x="333.9" y="167.1" transform="rotate(-90 333.9 167.1)">GND</text>
<text x="58.9" y="171.3">BT1</text>
<text x="58.9" y="173.8">BT2</text>
<text x="86.3" y="168.8">/EXP</text>
<text x="89.7" y="173.8">NC</text>
<text x="175.8" y="171.3">nc</text>
<text x="175.8" y="173.8">nc</text>
<text x="58.9" y="176.4">BT3</text>
<text x="58.9" y="178.9">BT5</text>
<text x="77.3" y="179.8" transform="rotate(-90 77.3 179.8)">GND</text>
<text x="89.8" y="178.9">Q0</text>
<text x="189.1" y="174.8" transform="rotate(-90 189.1 174.8)">GND</text>
</g>
<g font-size="2.1" fill="#a90000">
<text x="173.2" y="101.3">2</text>
<text x="187.7" y="99.3" transform="rotate(-90 187.7 99.3)">24</text>
<text x="200.4" y="101.3">14</text>
<text x="317.3" y="101.3">24</text>
<text x="332.5" y="99.3" transform="rotate(-90 332.5 99.3)">13</text>
<text x="345.9" y="101.3">4</text>
<text x="173.2" y="103.9">3</text>
<text x="345.9" y="103.9">5</text>
<text x="345.9" y="106.4">9</text>
<text x="173.2" y="109">4</text>
<text x="173.2" y="111.5">5</text>
<text x="345.2" y="109">10</text>
<text x="345.2" y="111.5">17</text>
<text x="173.2" y="114">6</text>
<text x="173.2" y="119.1">1</text>
<text x="200.4" y="119.1">15</text>
<text x="317.3" y="119.1">23</text>
<text x="345.2" y="114">18</text>
<text x="345.2" y="116.6">20</text>
<text x="345.2" y="119.1">21</text>
<text x="53.7" y="124.2">A23</text>
<text x="75.9" y="120.8" transform="rotate(-90 75.9 120.8)">A2</text>
<text x="94.4" y="124.2">A22</text>
<text x="173.2" y="124.2">7</text>
<text x="345.2" y="121.7">28</text>
<text x="345.2" y="124.2">29</text>
<text x="53.6" y="126.7">B13</text>
<text x="53.6" y="129.3">B15</text>
<text x="53.6" y="131.8">B17</text>
<text x="94.4" y="126.7">A19</text>
<text x="94.4" y="129.3">A17</text>
<text x="94.4" y="131.8">A15</text>
<text x="172.5" y="129.3">18</text>
<text x="172.5" y="131.8">19</text>
<text x="173.2" y="126.7">8</text>
<text x="345.9" y="129.3">2</text>
<text x="53.6" y="134.4">B19</text>
<text x="53.6" y="136.9">B23</text>
<text x="94.4" y="134.4">A14</text>
<text x="95" y="136.9">B9</text>
<text x="172.5" y="134.4">20</text>
<text x="172.5" y="136.9">21</text>
<text x="200.4" y="136.9">16</text>
<text x="317.3" y="136.9">11</text>
<text x="345.9" y="134.4">1</text>
<text x="53.6" y="139.4">B25</text>
<text x="53.6" y="142">B29</text>
<text x="95" y="139.4">B7</text>
<text x="95.1" y="142">A4</text>
<text x="172.5" y="139.4">22</text>
<text x="172.5" y="142">23</text>
<text x="53.6" y="147.1">B16</text>
<text x="53.7" y="149.6">A20</text>
<text x="94.4" y="149.6">A18</text>
<text x="95.1" y="144.5">A8</text>
<text x="95.1" y="147.1">A9</text>
<text x="53.6" y="152.1">B24</text>
<text x="54.3" y="154.7">B4</text>
<text x="94.4" y="152.1">A13</text>
<text x="95" y="154.7">B3</text>
<text x="200.4" y="154.7">17</text>
<text x="318" y="154.7">7</text>
<text x="53.6" y="157.2">B20</text>
<text x="54.4" y="159.8">A7</text>
<text x="95.1" y="157.2">A6</text>
<text x="95.1" y="159.8">A3</text>
<text x="53.7" y="162.3">A26</text>
<text x="53.7" y="164.8">A28</text>
<text x="94.4" y="167.4">A16</text>
<text x="95.1" y="162.3">A5</text>
<text x="200.4" y="164.8">10</text>
<text x="201.1" y="162.3">9</text>
<text x="317.3" y="162.3">25</text>
<text x="317.3" y="164.8">26</text>
<text x="53.6" y="169.9">B12</text>
<text x="53.6" y="172.5">B14</text>
<text x="95" y="172.5">B5</text>
<text x="172.5" y="169.9">11</text>
<text x="172.5" y="172.5">13</text>
<text x="332.5" y="169.7" transform="rotate(-90 332.5 169.7)">6</text>
<text x="53.6" y="177.5">B28</text>
<text x="54.3" y="175">B8</text>
<text x="94.4" y="177.5">A10</text>
<text x="187.7" y="178" transform="rotate(-90 187.7 178)">12</text>
<text x="75.9" y="184.3" transform="rotate(-90 75.9 184.3)">A1</text>
</g>
<g font-size="2.1" fill="#006464">
<text x="162" y="256.1">PWR_FLAG</text>
<text x="177.2" y="256.1">PWR_FLAG</text>
</g>
<g font-size="2.1" fill="#840000">
<text x="301" y="262">Card</text>
<text x="301" y="259">PCB</text>
<text x="306.8" y="259">PLC-1005,</text>
<text x="307.4" y="262">chips</text>
<text x="314.7" y="262">U1-U2</text>
<text x="320.6" y="259">assembly</text>
<text x="323.8" y="262">(docs/architecture/WIFICARD.md);</text>
<text x="332.2" y="259">PLC-2005</text>
<text x="364" y="262">decoupling</text>
<text x="377.5" y="262">Cn</text>
<text x="381.6" y="262">goes</text>
<text x="388.2" y="262">with</text>
<text x="394" y="262">Un</text>
<text x="301" y="268.2">Placard</text>
<text x="301" y="265">Generated</text>
<text x="311.3" y="268.2">computer</text>
<text x="313.5" y="265">by</text>
<text x="317.3" y="265">src/scripts/gen_kicad_schematic.py;</text>
<text x="360.2" y="265">plan</text>
<text x="366.4" y="265">in</text>
<text x="369.8" y="265">docs/hardware/SCHEMATIC_PLAN.md</text>
<text x="301" y="273.7">File:</text>
<text x="301" y="271">Sheet:</text>
<text x="307.1" y="273.7">wifi_card.kicad_sch</text>
<text x="301" y="281.1">Size:</text>
<text x="307.6" y="281.1">A3</text>
<text x="323" y="281.1">Date:</text>
<text x="330" y="281.1">2026-11-21</text>
<text x="386" y="281.3">Rev:</text>
<text x="392.4" y="281.3">A</text>
<text x="301" y="283.9">KiCad</text>
<text x="308.7" y="283.9">E.D.A.</text>
<text x="316.3" y="283.9">9.0.8</text>
<text x="386" y="283.9">Id:</text>
<text x="390.1" y="283.9">1/1</text>
</g>
<g font-size="1.8" fill="#840000">
<text x="35" y="11.9">1</text>
<text x="85" y="11.9">2</text>
<text x="135" y="11.9">3</text>
<text x="185" y="11.9">4</text>
<text x="235" y="11.9">5</text>
<text x="285" y="11.9">6</text>
<text x="335" y="11.9">7</text>
<text x="385" y="11.9">8</text>
<text x="10.3" y="35.9">A</text>
<text x="408.3" y="35.9">A</text>
<text x="10.3" y="85.9">B</text>
<text x="408.2" y="85.9">B</text>
<text x="10.3" y="135.9">C</text>
<text x="408.2" y="135.9">C</text>
<text x="10.3" y="185.9">D</text>
<text x="408.2" y="185.9">D</text>
<text x="10.3" y="235.9">E</text>
<text x="408.3" y="235.9">E</text>
<text x="10.3" y="285.9">F</text>
<text x="35" y="286.9">1</text>
<text x="85" y="286.9">2</text>
<text x="135" y="286.9">3</text>
<text x="185" y="286.9">4</text>
<text x="235" y="286.9">5</text>
<text x="285" y="286.9">6</text>
<text x="335" y="286.9">7</text>
<text x="385" y="286.9">8</text>
<text x="408.3" y="285.9">F</text>
</g>
</svg>
